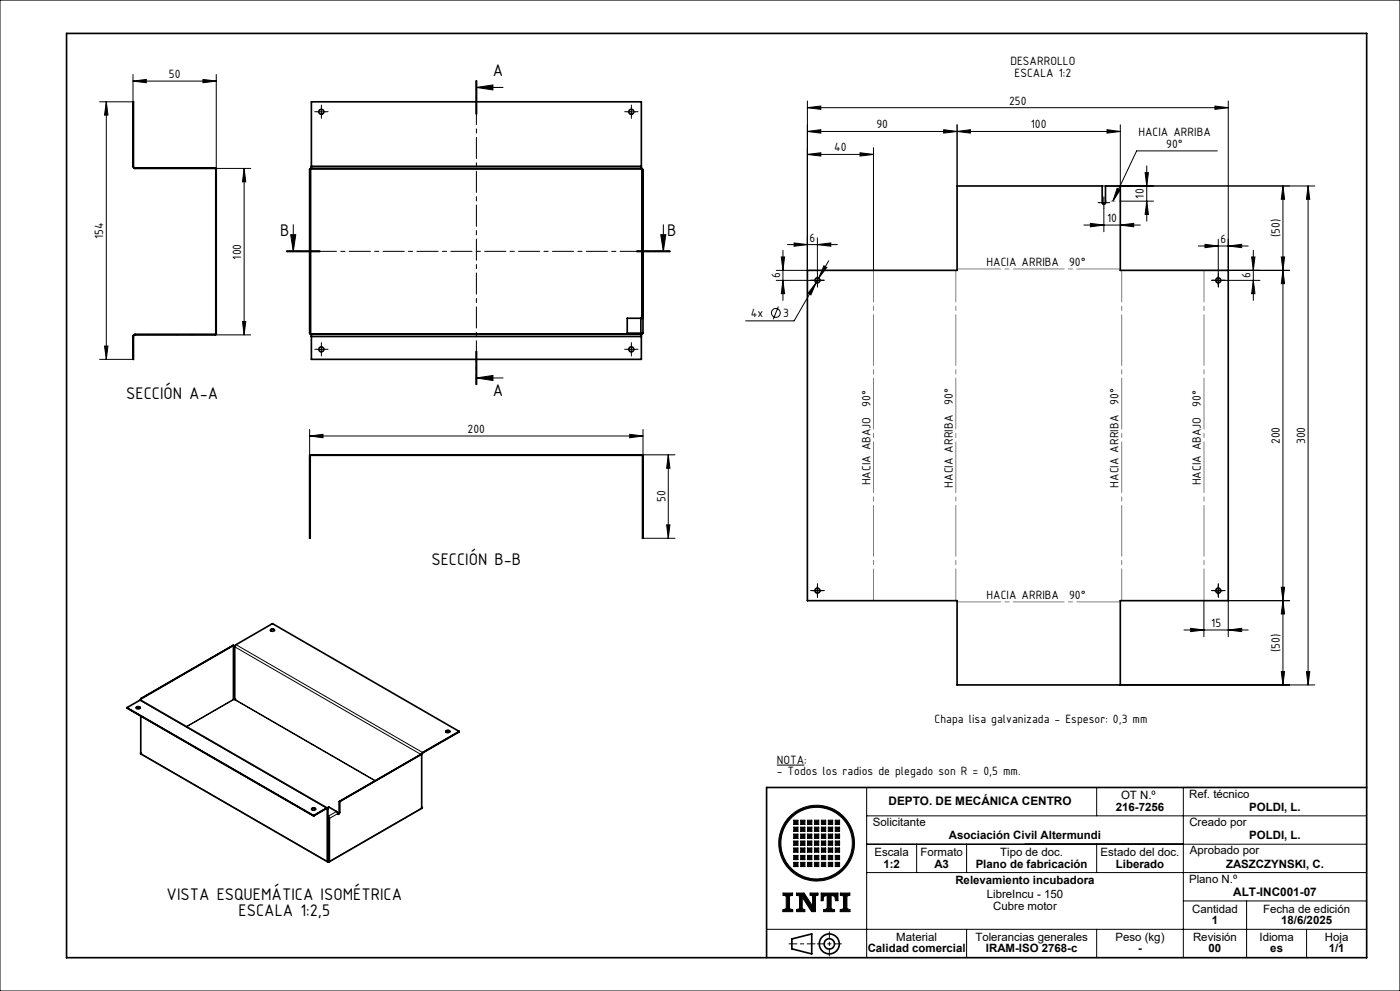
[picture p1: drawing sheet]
<svg xmlns="http://www.w3.org/2000/svg" width="420mm" height="297mm" viewBox="0 0 420 297" stroke-linecap="round" stroke-linejoin="round" font-family="sans-serif">
<g fill="none" stroke="#000" stroke-width=".3">
<path d="M0 0h420v297h-420zM31.9 30.5v77.2M31.9 30.5l.5 4h-1zM39.9 24.3l4-.5v1zM39.9 22.3v8.2h-10M39.9 24.3h25M40 32.7l-.1 .1M40 37.2l-.1 .1M60.9 23.8l4 .5-4 .5zM64.9 22.3v28.3M95.1 33.5h2.5M96.4 32.2v2.5"/>
<path d="M142.8 24.2v10M142.9 26.2h8M142.9 26.2l5-.7v1.4zM142.9 24.2v10M143.1 24.2v10M188.1 33.5h2.5M189.4 32.2v2.5M242.2 32.3l4-.5v1zM242.2 30.3v50.7h-9.3M242.2 32.3h126.3M242.2 39.4l4-.5v1zM242.2 39.4h93.9"/>
<path d="M283.1 38.9l4 .5-4 .5zM287.1 39.4l4-.5v1zM287.1 37.4v18.3M332.1 38.9l4 .5-4 .5zM336.1 37.4v18.3M364.5 31.8l4 .5-4 .5zM368.5 30.3v50.7h18.4M40 46.2l-.1 .1M40.4 50.3l-.1 .1M49.3 50.3l-.1 .2M53.8 50.3l-.1 .2M62.8 50.3l-.1 .2"/>
<path d="M64.6 50.5h10.6M64.9 52.7l-.2 .2M73.2 50.5v49.9M73.2 50.5l.5 4h-1zM242.2 46.3l4-.5v1zM242.2 46.3h19.8M258 45.8l4 .5-4 .5zM262 44.3v36.7M330.7 55.7h63.7M331.2 59.5v2.5M335.1 56.4l1 .5-2.2 3.4zM343.5 51.7h1l-.5 4z"/>
<path d="M344 49.7v16.6M365.2 45.2h-24.2l-7.1 15.1M384.9 55.7v149.6M384.9 55.7l.5 4h-1zM392.4 55.7v149.6M392.4 55.7l.5 4h-1zM64.9 61.7l-.2 .2M64.9 75.2l-.2 .1M64.9 66.2l-.2 .2M64.9 79.7l-.2 .1M86 75.3h10M86 75.2h10"/>
<path d="M86 75.5h10M87.2 70.3h1.5l-.7 5zM88 67.3v8M191 75.3h10M191 75.2h10M191 75.5h10M198.2 70.3h1.5l-.7 5zM199 67.3v8M234.4 77h1l-.5 4zM234.9 75v15M236.2 73.3h15M238.2 72.8l4 .5-4 .5z"/>
<path d="M245.2 73.3l4-.5v1zM245.2 71.3v10.7M247.2 79.7l.8 .4-2.4 3.3zM248.6 78.2l-3 5.2M325.2 67.4h16.9M327.1 67l4.1 .4-4.1 .6zM329.9 60.7h2.5M331.2 62.5v7M336.1 67.4l4-.4v1zM336.1 60.3h9.9M344 60.3l.5 4h-1zM359.5 73.7h15"/>
<path d="M361.5 73.2l4 .5-4 .5zM365.5 71.7v10.3M368.5 73.7l4-.5v1zM375.5 77h1l-.5 4zM376 75v15M384.4 77h1l-.5 4zM64.9 88.6l-.2 .2M64.9 93.2l-.2 .1M72.7 96.3h1l-.5 4.1zM232.9 84h10.3M233.5 91.9l-1.5 3.8M234.9 84l.5 4h-1z"/>
<path d="M244 84h2.5M244.9 84.7l-1.6 3.7-.9-.5zM244.9 84.7l-6.7 11.5h-14.5M245.2 82.8v2.5M245.6 83.4l-.7 1.3M364.2 84h2.5M365.5 82.8v2.5M367.5 84h10.5M376 84l.5 4h-1zM384.9 81l.5 4h-1zM29.9 107.7h10M31.4 103.7h1l-.5 4z"/>
<path d="M40 104.5l-.1 .2M44.4 100.2l-.2 .2M53.3 100.2l-.1 .2M57.9 100.2l-.2 .2M64.6 100.4h10.6M95.1 104.7h2.5M96.4 103.4v2.5M142.8 105.3v10M142.9 113.3h8M142.9 113.3l5-.8v1.5zM142.9 105.3v10M143.1 105.3v10z"/>
<path d="M188.1 104.7h2.5M189.4 103.4v2.5M92.9 130.7l4-.5v1zM92.9 128.7v7.9M92.9 130.7h100M93.1 136.9l-.2 .2M93.7 136.3l-.2 .2M102.6 136.3l-.1 .2M107.1 136.3l-.1 .2M116.1 136.3l-.1 .2M120.6 136.3l-.2 .2M129.6 136.3l-.2 .2"/>
<path d="M134.1 136.3l-.2 .2M143.1 136.3l-.2 .2M147.5 136.3l-.1 .2M156.5 136.3l-.1 .2M161 136.3l-.1 .2M170 136.3l-.2 .2M174.5 136.3l-.2 .2M183.5 136.3l-.2 .2M188 136.3l-.2 .2M188.9 130.2l4 .5-4 .5zM192.7 136.3h9.8M192.9 128.7v7.9"/>
<path d="M200.5 136.3v25M200.5 136.3l.5 4h-1zM93.1 145.9l-.2 .1M93.1 159.4l-.2 .1M93.1 150.4l-.2 .2M192.9 140.3l-.1 .2M192.9 153.8l-.1 .2M192.9 144.8l-.1 .2M192.9 158.3l-.1 .2M200 157.3h1l-.5 4zM192.9 161.3h9.6M244 177h2.5"/>
<path d="M245.2 175.8v2.5M364.2 177h2.5M365.5 175.8v2.5M384.4 176h1l-.5 4zM70.4 193.8l55.9 32.3M70.8 193.2l56 32.4M355.2 188.8h19.3M357.2 188.3l4 .5-4 .5zM361.2 180v10.8M368.5 188.8l4-.5v1zM384.9 180l.5 4h-1zM386.9 180h-18.4v10.8"/>
<path d="M41.9 209.9l56.4 32.5M56 217.8l14.2-8.2 42.3 24.4M70 209.6l-14.1 8.1M70.4 209.6l42.2 24.4M336.1 205.3h58.3M384.4 201.3h1l-.5 4zM391.9 201.3h1l-.5 4zM42.2 225.8h.1M42.2 225.9l56 32.3M233 229.3h8.3M260 236v51M329 236v8.5"/>
<path d="M359.2 236h-4.2v51M98.3 258.2h.4M101 243.2l-2.6 1.6M101.3 243.8l-2.6 1.4M101.8 243.5h.1M126.5 242.1h.1M126.5 242.2l-27.7 16M238.1 245.8h1.3v1.3h-1.3zM238.1 247.9h1.3v1.3h-1.3zM238.1 250h1.3v1.2h-1.3zM238.1 252.1h1.3v1.2h-1.3zM238.1 254.1h1.3v1.3h-1.3z"/>
<path d="M238.1 256.4h1.3v1.2h-1.3zM238.1 258.4h1.3v1.3h-1.3zM240.2 245.8h1.3v1.3h-1.3zM240.2 247.9h1.3v1.3h-1.3zM240.2 250h1.3v1.2h-1.3zM240.2 252.1h1.3v1.2h-1.3zM240.2 254.1h1.3v1.3h-1.3zM240.2 256.4h1.3v1.2h-1.3zM240.2 258.4h1.3v1.3h-1.3zM242.3 245.8h1.3v1.3h-1.3zM242.3 247.9h1.3v1.3h-1.3zM242.3 250h1.3v1.2h-1.3z"/>
<path d="M242.3 252.1h1.3v1.2h-1.3zM242.3 254.1h1.3v1.3h-1.3zM242.3 256.4h1.3v1.2h-1.3zM242.3 258.4h1.3v1.3h-1.3zM244.3 245.8h1.3v1.3h-1.3zM244.3 247.9h1.3v1.3h-1.3zM244.3 250h1.3v1.2h-1.3zM244.3 252.1h1.3v1.2h-1.3zM244.3 254.1h1.3v1.3h-1.3zM244.3 256.4h1.3v1.2h-1.3zM244.3 258.4h1.3v1.3h-1.3zM246.4 245.8h1.3v1.3h-1.3z"/>
<path d="M246.4 247.9h1.3v1.3h-1.3zM246.4 250h1.3v1.2h-1.3zM246.4 252.1h1.3v1.2h-1.3zM246.4 254.1h1.3v1.3h-1.3zM246.4 256.4h1.3v1.2h-1.3zM246.4 258.4h1.3v1.3h-1.3zM248.5 245.8h1.3v1.3h-1.3zM248.5 247.9h1.3v1.3h-1.3zM248.5 250h1.3v1.2h-1.3zM248.5 252.1h1.3v1.2h-1.3zM248.5 254.1h1.3v1.3h-1.3zM248.5 256.4h1.3v1.2h-1.3z"/>
<path d="M248.5 258.4h1.3v1.3h-1.3zM250.6 245.8h1.3v1.3h-1.3zM250.6 247.9h1.3v1.3h-1.3zM250.6 250h1.3v1.2h-1.3zM250.6 252.1h1.3v1.2h-1.3zM250.6 254.1h1.3v1.3h-1.3zM250.6 256.4h1.3v1.2h-1.3zM250.6 258.4h1.3v1.3h-1.3zM260 253h150M260 244.5h150M275 253v8.5M290 253v8.5"/>
<path d="M329 253v8.5M230 278.5h180M234.9 267.6h2.9v.7l-.9 .2v3.8l.9 .3v.6h-2.9v-.5l1-.4v-3.8l-1-.2zM238.9 267.6h2.3l2.6 3.9v-3l-.8-.3v-.6h2.4v.6l-.7 .3v4.7h-1.2l-2.8-4.3v3.4l.7 .3v.6h-2.4v-.6l.9-.3v-3.8l-1-.2zM246.3 267.6h5.1v2.3h-.8l-.2-1.3-1.1-.3v4l1.1 .4v.5h-3.3v-.5l1-.4v-4l-1 .3-.2 1.3h-.6zM252.1 267.6h2.9v.7l-.9 .2v3.8l.9 .3v.6h-2.9v-.5l.9-.4v-3.8l-.9-.2zM260 261.5h150M290 278.5v8.5M329 278.5v8.5M355 270h55M374 270v17M392 278.5v8.5"/>
<circle cx="232.7" cy="93.8" r="1.32"/>
<circle cx="245" cy="252.7" r="10.7"/>
<circle cx="245" cy="252.7" r="11.4"/>
</g>
<g fill="none" stroke="#000" stroke-width=".5">
<path d="M20 10h390v277h-390zM39.9 30.5l.1 19.4 .3 .4h24.4l.2 .2v49.7l-.3 .2h-24.2l-.4 .3v7l-.1-7 .5-.5h24.3v-49.7h-24.3l-.3-.2-.2-.3zM92.9 50.9h.2M92.9 50.9v48.9M93.1 50.9v48.9M93.2 50.6l-.3 .3M93.2 50.6l-.1 .3M93.2 50.6v49.5M93.2 50.6h99.5M93.4 49.8v.7M93.4 50.3l-.2 .3M93.4 50.5l-.2 .1"/>
<path d="M93.4 49.8v-19.3h99v19.3M93.4 49.8h99M93.4 50.5h99M192.4 49.8v.7M192.4 50.5l.3 .1M192.4 50.3l.3 .3M192.7 50.6l.1 .3M192.7 50.6l.2 .3M192.7 50.6v44.8M192.8 50.9h.1M192.8 50.9v43.5M192.9 50.9v43.5"/>
<path d="M92.9 99.8l.3 .3M92.9 99.8h.2M93.1 99.8l.1 .3M192.3 95.4h.6M192.3 99.8h.6M192.3 95.4h-4.1v4.4h4.1M192.3 95.4v4.4M192.7 99.8v.3M192.8 94.4v1M192.8 99.8l-.1 .3M192.8 94.4h.1M192.9 94.4v1"/>
<path d="M192.9 99.8l-.2 .3M192.9 95.4v4.4M242.2 81h44.9v-25.3h43.6v5a.49 .49 0 0 0 .5 .5 .49 .49 0 0 0 .4-.5v-5h4.5v25.3h32.4v99h-32.4v25.3h-49v-25.3h-44.9zM93.2 100.1l.2 .1M93.2 100.1l.2 .3M93.2 100.1h99.5M93.4 100.2v.7M93.4 100.9v6.8h99v-6.8M93.4 100.9h99M93.4 100.2h99M192.4 100.2v.7M192.7 100.1l-.3 .1"/>
<path d="M192.7 100.1l-.3 .3M93 136.4l99.7-.1 .2 .2v24.8l-.2-24.8h-99.5l-.1 24.8h-.2zM70 193.4l-27.7 16M70 193.4v16.2M70 193.4l-27.8 16M81.1 188.9a.76 .76 0 0 1 1.2 0M81.2 188.7a.55 .55 0 0 1 .7-.2 .55 .55 0 0 1 .3 .6 .56 .56 0 0 1-.6 .1 .56 .56 0 0 1-.4-.5zM38.1 212.1l56 32.3M38.1 212.1l56 32.4M40.9 212a.55 .55 0 0 1 .6-.3 .55 .55 0 0 1 .4 .6 .64 .64 0 0 1-1-.3zM40.9 212.2a.71 .71 0 0 1 1.2 0M42.2 209.8l-4.1 2.3"/>
<path d="M42.2 209.8l56 32.4M42.2 209.4v.5M42.2 214.6v11.3M42.2 209.4h.1M42.3 209.4v.5M70 209.6h.4M70 209.6h.1M70.4 209.6h.1M70.4 209.6l.1-16 11.2-6.7 56.1 32.3M133.7 219.3a.76 .76 0 0 1 1.2 0M133.8 219a.54 .54 0 0 1 .7-.2 .54 .54 0 0 1 .3 .6 .56 .56 0 0 1-.6 .2 .56 .56 0 0 1-.4-.6zM137.8 219.2l-11 6.3-.3 .5"/>
<path d="M137.8 219.2l-11 6.4-.3 .5M42.2 225.9l56.2 32.4M42.2 225.8v.1M42.2 225.9h.1M42.2 225.5v.4M126.4 226h.1M126.4 226l-24.6 14.2M126.5 226l-24.6 14.2M126.5 226v16.2M410 236h-180v51M93.5 242.5a.71 .71 0 0 1 1.2 0M93.6 242.3a.55 .55 0 0 1 .6-.2 .55 .55 0 0 1 .4 .6 .55 .55 0 0 1-.7 .2 .55 .55 0 0 1-.3-.6z"/>
<path d="M94.1 244.4l3.8-2.2h.4v16M94.1 244.5l4.1-2.2v15.9M94.1 244.4v.1M98.2 258.2l.3 .2M98.3 244.6l.5 .7v12.9M98.3 244.7l.4 .4v13.1M98.3 258.2l.2 .1M98.3 258.2h-.1M98.5 258.3v.1M98.7 258.2l-.2 .1M98.7 258.2h.1M98.8 258.2l-.3 .2"/>
<path d="M101.8 240.2v3.3l-.4 .5M101.8 240.2h.1M101.9 240.2v3.3l-.2 .4a.33 .33 0 0 1-.4 0 .33 .33 0 0 1-.1-.4l-2.6-1.6-.5 .2M126.5 242.1v.1M126.5 241.9v.3M126.5 242.2h.1M126.5 242.2l-27.8 16.1M237.6 281.4l5.9-1.5v6l-5.9-1.5z"/>
<circle cx="96.4" cy="33.5" r=".75"/>
<circle cx="189.4" cy="33.5" r=".75"/>
<circle cx="245.2" cy="84" r=".76"/>
<circle cx="365.5" cy="84" r=".75"/>
<circle cx="96.4" cy="104.7" r=".75"/>
<circle cx="189.4" cy="104.7" r=".75"/>
<circle cx="245.2" cy="177" r=".76"/>
<circle cx="365.5" cy="177" r=".75"/>
<circle cx="248.8" cy="282.9" r="2.98"/>
<circle cx="248.8" cy="282.9" r="1.55"/>
</g>
<path d="M236.7 282.9h7.8" fill="none" stroke="#000" stroke-width=".3" stroke-dasharray="6.1 1 1 1" stroke-dashoffset="3.7"/>
<path d="M248.8 279.2v7.3M245.2 282.9h7.2" fill="none" stroke="#000" stroke-width=".3" stroke-dasharray="6.1 1 1 1" stroke-dashoffset="4"/>
<g fill="#000">
<path d="M335.1 56.4l1 .5-2.2 3.4z"/>
<path d="M31.9 30.5l.5 4h-1zM31.4 103.7h1l-.5 4z"/>
<path d="M60.9 23.8l4 .5-4 .5zM39.9 24.3l4-.5v1z"/>
<path d="M142.9 26.2l5-.7v1.4zM142.9 113.3l5-.8v1.5z"/>
<path d="M242.2 32.3l4-.5v1zM364.5 31.8l4 .5-4 .5zM287.1 39.4l4-.5v1zM332.1 38.9l4 .5-4 .5zM242.2 46.3l4-.5v1zM258 45.8l4 .5-4 .5zM327.1 67l4.1 .4-4.1 .6zM336.1 67.4l4-.4v1zM357.2 188.3l4 .5-4 .5zM368.5 188.8l4-.5v1zM361.5 73.2l4 .5-4 .5zM368.5 73.7l4-.5v1z"/>
<path d="M283.1 38.9l4 .5-4 .5zM242.2 39.4l4-.5v1zM245.2 73.3l4-.5v1zM238.2 72.8l4 .5-4 .5z"/>
<path d="M392.4 55.7l.5 4h-1zM391.9 201.3h1l-.5 4zM384.9 180l.5 4h-1zM384.4 201.3h1l-.5 4zM343.5 51.7h1l-.5 4zM344 60.3l.5 4h-1zM375.5 77h1l-.5 4zM376 84l.5 4h-1zM73.2 50.5l.5 4h-1zM72.7 96.3h1l-.5 4.1zM200.5 136.3l.5 4h-1zM200 157.3h1l-.5 4z"/>
<path d="M198.2 70.3h1.5l-.7 5zM87.2 70.3h1.5l-.7 5z"/>
<path d="M247.2 79.7l-1.6 3.7 2.4-3.3zM244.9 84.7l-2.5 3.2 .9 .5z"/>
<path d="M92.9 130.7l4-.5v1zM188.9 130.2l4 .5-4 .5z"/>
<path d="M384.4 176h1l-.5 4zM384.9 81l.5 4h-1zM384.4 77h1l-.5 4zM384.9 55.7l.5 4h-1zM234.9 84l.5 4h-1zM234.4 77h1l-.5 4z"/>
</g>
<g fill="#000">
<path d="M234.9 267.6v.7l1 .2v3.8l-1 .4v.5h2.9v-.6l-.9-.3v-3.8l.9-.2v-.7zM246.3 267.6v2.3h.6l.2-1.3 1-.3v4l-1 .4v.5h3.3v-.5l-1.1-.4v-4l1.1 .3 .2 1.3h.8v-2.3zM252.1 267.6v.7l.9 .2v3.8l-.9 .4v.5h2.9v-.6l-.9-.3v-3.8l.9-.2v-.7zM238.1 258.4v1.3h1.3v-1.3zM240.2 258.4v1.3h1.3v-1.3zM242.3 258.4v1.3h1.3v-1.3zM244.3 258.4v1.3h1.3v-1.3zM246.4 258.4v1.3h1.3v-1.3zM248.5 258.4v1.3h1.3v-1.3zM250.6 258.4v1.3h1.3v-1.3zM250.6 256.4v1.2h1.3v-1.2zM250.6 254.1v1.3h1.3v-1.3zM248.5 254.1v1.3h1.3v-1.3zM248.5 256.4v1.2h1.3v-1.2zM246.4 256.4v1.2h1.3v-1.2zM246.4 254.1v1.3h1.3v-1.3zM244.3 254.1v1.3h1.3v-1.3zM244.3 256.4v1.2h1.3v-1.2zM242.3 256.4v1.2h1.3v-1.2zM242.3 254.1v1.3h1.3v-1.3zM240.2 254.1v1.3h1.3v-1.3zM240.2 256.4v1.2h1.3v-1.2zM238.1 256.4v1.2h1.3v-1.2zM238.1 254.1v1.3h1.3v-1.3zM238.1 252.1v1.2h1.3v-1.2zM240.2 252.1v1.2h1.3v-1.2zM242.3 252.1v1.2h1.3v-1.2zM244.3 252.1v1.2h1.3v-1.2zM246.4 252.1v1.2h1.3v-1.2zM248.5 252.1v1.2h1.3v-1.2zM250.6 252.1v1.2h1.3v-1.2zM250.6 250v1.2h1.3v-1.2zM248.5 250v1.2h1.3v-1.2zM246.4 250v1.2h1.3v-1.2zM244.3 250v1.2h1.3v-1.2zM242.3 250v1.2h1.3v-1.2zM240.2 250v1.2h1.3v-1.2zM238.1 250v1.2h1.3v-1.2zM238.1 247.9v1.3h1.3v-1.3zM240.2 247.9v1.3h1.3v-1.3zM242.3 247.9v1.3h1.3v-1.3zM244.3 247.9v1.3h1.3v-1.3zM246.4 247.9v1.3h1.3v-1.3zM248.5 247.9v1.3h1.3v-1.3zM250.6 247.9v1.3h1.3v-1.3zM250.6 245.8v1.3h1.3v-1.3zM248.5 245.8v1.3h1.3v-1.3zM246.4 245.8v1.3h1.3v-1.3zM244.3 245.8v1.3h1.3v-1.3zM242.3 245.8v1.3h1.3v-1.3zM240.2 245.8v1.3h1.3v-1.3zM238.1 245.8v1.3h1.3v-1.3zM234.2 252.7a10.8 10.8 0 0 1 21.5 0 10.8 10.8 0 0 1-21.5 0zM233.6 252.7a11.4 11.4 0 0 0 22.8 0 11.4 11.4 0 0 0-22.8 0z" fill-rule="evenodd"/>
<path d="M238.9 267.6h2.3l2.6 3.9v-3l-.8-.3v-.6h2.4v.6l-.7 .3v4.7h-1.2l-2.8-4.3v3.4l.7 .3v.6h-2.4v-.6l.9-.3v-3.8l-1-.2z" fill-rule="evenodd"/>
</g>
<g fill="none" stroke="#000" stroke-width=".3" stroke-dasharray="15.2 1.3 1.3 1.3">
<path d="M95.2 33.5h-.8M96.4 32.2v-.7M96.4 34.7v.8M97.7 33.5h.7M188.2 33.5h-.8M189.4 32.2v-.7M189.4 34.7v.8M190.7 33.5h.7M331.2 59.5v-.5M329.9 60.7h-.5M331.2 62v.5M332.4 60.7h.5"/>
<path d="M244 84h-.8M245.2 82.7v-.7M245.2 85.2v.8M246.5 84h.7M364.3 84h-.8M365.5 82.7v-.7M365.5 85.2v.8M366.8 84h.7M95.2 104.7h-.8M96.4 103.4v-.7M96.4 105.9v.8M97.7 104.7h.7"/>
<path d="M188.2 104.7h-.8M189.4 103.4v-.7M189.4 105.9v.8M190.7 104.7h.7M244 177h-.8M245.2 175.7v-.7M245.2 178.2v.8M246.5 177h.7M364.3 177h-.8M365.5 175.7v-.7M365.5 178.2v.8M366.8 177h.7"/>
</g>
<path d="M142.9 24.2v91.1" fill="none" stroke="#000" stroke-width=".3" stroke-dasharray="6.3 1.3 1.3 1.3" stroke-dashoffset="3.4"/>
<path d="M201 75.3h-115" fill="none" stroke="#000" stroke-width=".3" stroke-dasharray="6.3 1.3 1.3 1.3" stroke-dashoffset="1.5"/>
<path d="M262 81v99M286.7 81v99M336.5 180v-99M361.2 180v-99" fill="none" stroke="#808080" stroke-width=".3" stroke-dasharray="15.2 1.3 1.3 1.3" stroke-dashoffset="5.7"/>
<path d="M336.1 80.6h-49M287.1 180.4h49" fill="none" stroke="#808080" stroke-width=".3" stroke-dasharray="15.2 1.3 1.3 1.3" stroke-dashoffset="2.2"/>
<path d="M336.1 60.3h-4.4" fill="none" stroke="#808080" stroke-width=".3" stroke-dasharray="15.2 1.3 1.3 1.3" stroke-dashoffset="14.9"/>
<g font-size="5.4">
<text x="147.8" y="22.9">A</text>
<text x="84.1" y="70.6">B</text>
<text x="200.1" y="70.6">B</text>
<text x="37.9" y="119.6">SECCIÓN A-A</text>
<text x="147.8" y="118.7">A</text>
<text x="129.4" y="169.2">SECCIÓN B-B</text>
<text x="50" y="269.7">VISTA ESQUEMÁTICA ISOMÉTRICA</text>
<text x="71.6" y="274.6">ESCALA 1:2,5</text>
</g>
<g font-size="3.9">
<text x="50.7" y="23.4">50</text>
<text x="303.1" y="19.5">DESARROLLO</text>
<text x="304.4" y="23">ESCALA 1:2</text>
<text x="302.7" y="31.4">250</text>
<text x="262.9" y="38.5">90</text>
<text x="309.2" y="38.5">100</text>
<text x="341.5" y="40.7">HACIA ARRIBA</text>
<text x="250.3" y="45.4">40</text>
<text x="349.9" y="44.2">90°</text>
<text x="343.2" y="59.5" transform="rotate(-90 343.2 59.5)">10</text>
<text x="31" y="71.6" transform="rotate(-90 31 71.6)">154</text>
<text x="332.1" y="66.6">10</text>
<text x="384" y="71.1" transform="rotate(-90 384 71.1)">(50)</text>
<text x="72.3" y="77.8" transform="rotate(-90 72.3 77.8)">100</text>
<text x="242.9" y="72.4">6</text>
<text x="366.1" y="72.8">6</text>
<text x="234" y="83.4" transform="rotate(-90 234 83.4)">6</text>
<text x="296" y="79.8">HACIA ARRIBA</text>
<text x="320.7" y="79.8">90°</text>
<text x="375.1" y="83.4" transform="rotate(-90 375.1 83.4)">6</text>
<text x="225.2" y="95">4x</text>
<text x="235" y="95">3</text>
<text x="261.1" y="122" transform="rotate(-90 261.1 122)">90°</text>
<text x="285.8" y="121.4" transform="rotate(-90 285.8 121.4)">90°</text>
<text x="335.6" y="121.4" transform="rotate(-90 335.6 121.4)">90°</text>
<text x="360.3" y="122" transform="rotate(-90 360.3 122)">90°</text>
<text x="140.3" y="129.8">200</text>
<text x="384" y="133.1" transform="rotate(-90 384 133.1)">200</text>
<text x="391.6" y="133.1" transform="rotate(-90 391.6 133.1)">300</text>
<text x="261.1" y="145.5" transform="rotate(-90 261.1 145.5)">HACIA ABAJO</text>
<text x="285.8" y="146.1" transform="rotate(-90 285.8 146.1)">HACIA ARRIBA</text>
<text x="335.6" y="146.1" transform="rotate(-90 335.6 146.1)">HACIA ARRIBA</text>
<text x="360.3" y="145.5" transform="rotate(-90 360.3 145.5)">HACIA ABAJO</text>
<text x="199.6" y="150.5" transform="rotate(-90 199.6 150.5)">50</text>
<text x="296" y="179.5">HACIA ARRIBA</text>
<text x="320.7" y="179.5">90°</text>
<text x="363.4" y="187.9">15</text>
<text x="384" y="195.4" transform="rotate(-90 384 195.4)">(50)</text>
<text x="280.4" y="216.7">Chapa lisa galvanizada - Espesor: 0,3 mm</text>
<text x="233" y="228.9">NOTA:</text>
<text x="233" y="232.4">- Todos los radios de plegado son R = 0,5 mm.</text>
</g>
<g font-size="3.5">
<text x="266.6" y="241.2">DEPTO. DE MECÁNICA CENTRO</text>
<text x="370" y="268.5">ALT-INC001-07</text>
</g>
<g font-size="3.4">
<text x="336.3" y="239.5">OT N.º</text>
<text x="356.7" y="239.1">Ref. técnico</text>
<text x="334.8" y="243">216-7256</text>
<text x="374.8" y="243">POLDI, L.</text>
<text x="261.9" y="247.5">Solicitante</text>
<text x="284.7" y="251.6">Asociación Civil Altermundi</text>
<text x="356.8" y="247.5">Creado por</text>
<text x="374.8" y="251.6">POLDI, L.</text>
<text x="262.4" y="256.5">Escala</text>
<text x="276.1" y="256.5">Formato</text>
<text x="300" y="256.5">Tipo de doc.</text>
<text x="330.2" y="256.5">Estado del doc.</text>
<text x="357" y="256">Aprobado por</text>
<text x="265" y="260">1:2</text>
<text x="280.3" y="260">A3</text>
<text x="292.7" y="260">Plano de fabricación</text>
<text x="334.8" y="260">Liberado</text>
<text x="367.8" y="260">ZASZCZYNSKI, C.</text>
<text x="286.6" y="265.1">Relevamiento incubadora</text>
<text x="296.1" y="269.3">LibreIncu - 150</text>
<text x="356.7" y="264.5">Plano N.º</text>
<text x="298" y="272.8">Cubre motor</text>
<text x="357.6" y="273.5">Cantidad</text>
<text x="378.9" y="273.5">Fecha de edición</text>
<text x="268.9" y="282">Material</text>
<text x="292.6" y="282">Tolerancias generales</text>
<text x="334.7" y="282">Peso (kg)</text>
<text x="357.9" y="282">Revisión</text>
<text x="363.5" y="277">1</text>
<text x="377.8" y="282">Idioma</text>
<text x="384.4" y="277">18/6/2025</text>
<text x="397.5" y="282">Hoja</text>
<text x="260.3" y="285.5">Calidad comercial</text>
<text x="295.8" y="285.5">IRAM-ISO 2768-c</text>
<text x="341.4" y="285.5">-</text>
<text x="362.6" y="285.5">00</text>
<text x="381.1" y="285.5">es</text>
<text x="398.6" y="285.5">1/1</text>
</g>
</svg>
